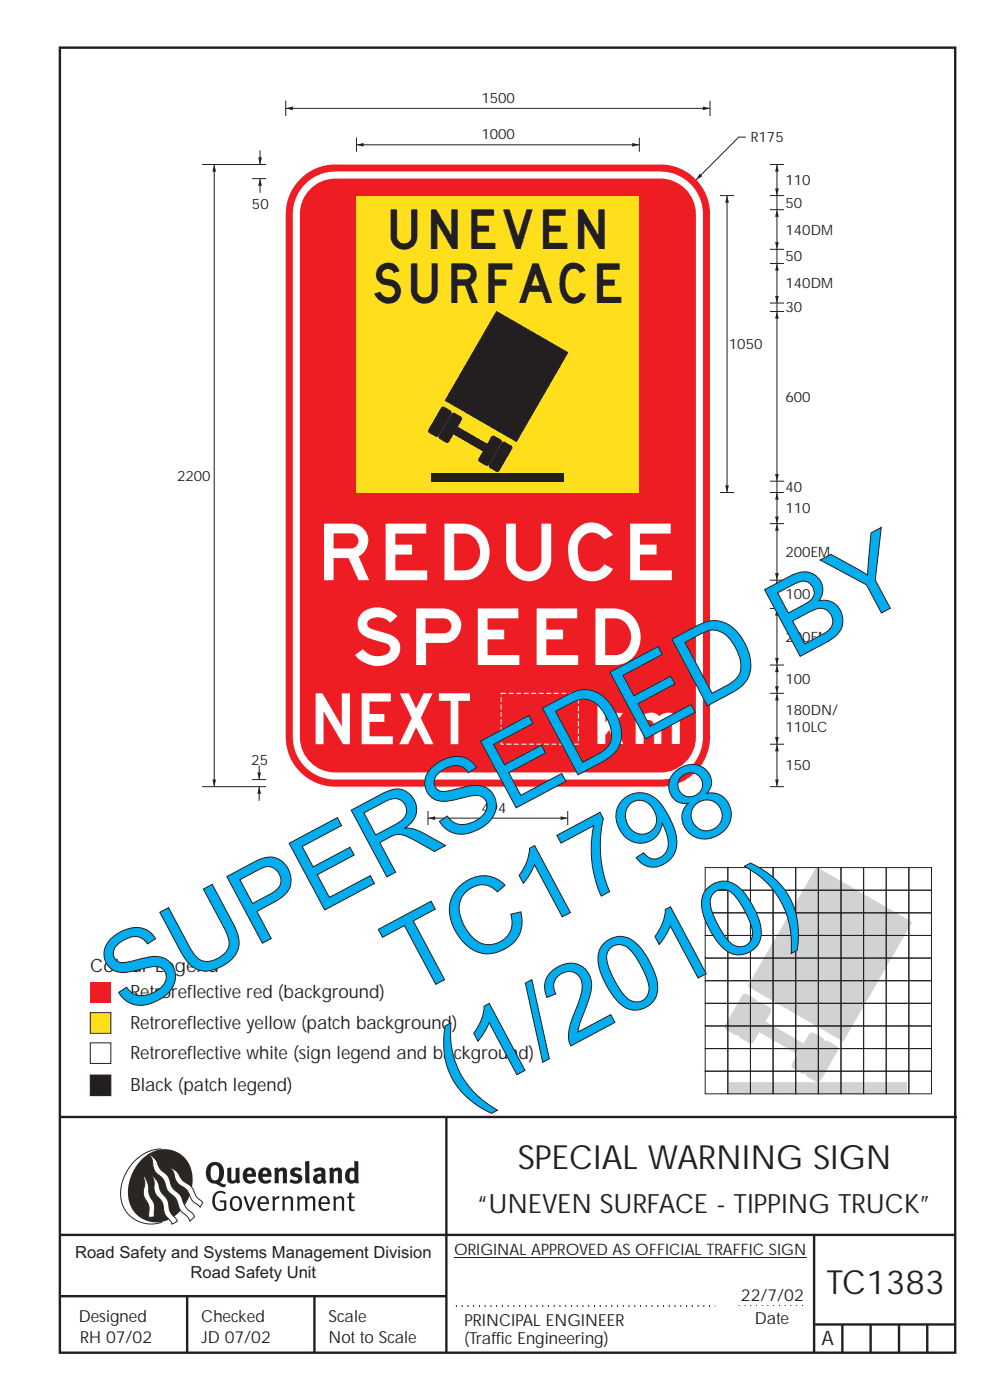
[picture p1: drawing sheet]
<svg xmlns="http://www.w3.org/2000/svg" width="210mm" height="297mm" viewBox="0 0 210 297" stroke-linecap="round" stroke-linejoin="round" font-family="sans-serif">
<g fill="none" stroke="#231f20" stroke-width=".51">
<path d="M12.7 10.1h189.9v276.9h-189.9zM12.7 237h190.3M94.7 236.9v50.1M12.7 262h190M12.7 275h82M39.7 275v12M66.7 275v12M172.7 262v25M172.7 281h30M178.7 281v6M184.7 281v6M190.7 281v6"/>
<path d="M196.7 281v6"/>
</g>
<path d="M96.7 277h55M96.7 277.2h55M156.7 277h14" fill="none" stroke="#231f20" stroke-width=".21" stroke-dasharray=".2 1" stroke-linecap="butt"/>
<path d="M96.3 266.7h74.7" fill="none" stroke="#231f20" stroke-width=".21"/>
<path d="M19.2 221.3h4.3v4.3h-4.3z" fill-rule="evenodd" fill="#fff" stroke="#231f20" stroke-width=".21"/>
<path d="M19.2 214.9h4.3v4.3h-4.3z" fill-rule="evenodd" fill="#ffdf1b" stroke="#231f20" stroke-width=".21"/>
<g fill="#ee1d23">
<path d="M19.2 208.3h4.3v4.4h-4.3z" fill-rule="evenodd"/>
<path d="M64.1 37.6a10.5 10.5 0 0 1 7-2.7h69a10.5 10.5 0 0 1 10.5 10.5v111a10.5 10.5 0 0 1-10.5 10.5h-69a10.5 10.5 0 0 1-10.5-10.5v-111a10.5 10.5 0 0 1 3.5-7.8zM64.8 39a9 9 0 0 1 6.3-2.6h69a9 9 0 0 1 9 9v111a9 9 0 0 1-9 9h-69a9 9 0 0 1-9-9v-111a9 9 0 0 1 2.7-6.4zM66.2 39.7a7.5 7.5 0 0 1 4.9-1.8h69a7.5 7.5 0 0 1 7.5 7.5v111a7.5 7.5 0 0 1-7.5 7.5h-69a7.5 7.5 0 0 1-7.5-7.5v-111a7.5 7.5 0 0 1 2.6-5.7z" fill-rule="evenodd"/>
</g>
<path d="M152.7 41.5h3M154.2 41.5v63M163.3 66.1h3M163.3 141.1h3M163.3 157.9h3" fill="none" stroke="#231f20" stroke-width=".21"/>
<path d="M106.3 147.1h16.4v10.8h-16.4z" fill="none" stroke="#fff" stroke-width=".21" stroke-dasharray="1.1 .5" stroke-linecap="butt"/>
<g fill="#231f20">
<path d="M154.2 41.5l.4 1.5h-.8z"/>
<path d="M153.8 103h.8l-.4 1.5z"/>
</g>
<path d="M164.8 66.1v36M152.7 104.5h3M163.3 102.1h3" fill="none" stroke="#231f20" stroke-width=".21"/>
<g fill="#231f20">
<path d="M164.8 66.1l.4 1.5h-.8z"/>
<path d="M164.4 100.6h.8l-.4 1.5z"/>
</g>
<path d="M164.8 41.5v3M164.8 157.9v9" fill="none" stroke="#231f20" stroke-width=".21"/>
<g fill="#231f20">
<path d="M164.8 157.9l.4 1.5h-.8z"/>
<path d="M164.4 165.4h.8l-.4 1.5z"/>
</g>
<path d="M164.8 147.1v10.8" fill="none" stroke="#231f20" stroke-width=".21"/>
<g fill="#231f20">
<path d="M164.8 147.1l.4 1.5h-.8z"/>
<path d="M164.4 156.4h.8l-.4 1.5z"/>
</g>
<path d="M163.3 147.1h3M164.8 141.1v6" fill="none" stroke="#231f20" stroke-width=".21"/>
<g fill="#231f20">
<path d="M164.8 141.1l.4 1.5h-.8z"/>
<path d="M164.4 145.6h.8l-.4 1.5z"/>
</g>
<path d="M158.2 29.1h-1.5l-9 9.1" fill="none" stroke="#231f20" stroke-width=".21"/>
<path d="M148.4 36.8l.6 .6-1.3 .8z" fill="#231f20"/>
<path d="M60.6 23h90M150.6 21.4v3.2" fill="none" stroke="#231f20" stroke-width=".21"/>
<g fill="#231f20">
<path d="M149.1 22.6l1.5 .4-1.5 .4z"/>
<path d="M60.6 23l1.5-.4v.8z"/>
</g>
<path d="M75.6 41.5h60v63h-60z" fill-rule="evenodd" fill="#ffdf1b"/>
<path d="M91.5 100.3h28.2v1.8h-28.2z" fill-rule="evenodd" fill="#231f20"/>
<path d="M105.3 66.1l15.1 8.7-10.9 18.9-15-8.7z" fill-rule="evenodd" fill="#231f20" stroke="#231f20" stroke-width=".21"/>
<path d="M97.1 90.6l6.2 3.6" fill="none" stroke="#231f20" stroke-width=".21"/>
<g fill="#231f20">
<path d="M106.4 93.9l.5-.2 .2 .1 1.3 .7 .3 .5-2.8 4.9-.4 .2-1.6-.8-.2-.4z" fill-rule="evenodd"/>
<path d="M104.2 92.7l.4-.3 .3 .1 1.3 .7 .3 .5-2.8 4.9-.4 .3-1.6-.9-.3-.4z" fill-rule="evenodd"/>
<path d="M93.5 86.5l.5-.2h.2l1.4 .8 .2 .4-2.7 5-.5 .2-1.6-.8-.2-.5z" fill-rule="evenodd"/>
<path d="M95.8 87.8l.4-.3 .3 .1 1.3 .8 .3 .4-2.8 4.9-.4 .3-1.6-.8-.3-.5z" fill-rule="evenodd"/>
<path d="M97 90.6l6.4 3.7-.9 1.5-6.4-3.7z" fill-rule="evenodd"/>
</g>
<path d="M163.3 34.9h3M164.8 34.9v6.6M163.3 41.5h3" fill="none" stroke="#231f20" stroke-width=".21"/>
<g fill="#231f20">
<path d="M164.8 34.9l.4 1.5h-.8z"/>
<path d="M164.4 40h.8l-.4 1.5z"/>
</g>
<path d="M163.3 44.5h3M164.8 44.5v8.4" fill="none" stroke="#231f20" stroke-width=".21"/>
<g fill="#231f20">
<path d="M164.8 44.5l.4 1.5h-.8z"/>
<path d="M164.4 51.4h.8l-.4 1.5z"/>
</g>
<path d="M163.3 52.9h3M163.3 55.9h3M164.8 52.9v11.4" fill="none" stroke="#231f20" stroke-width=".21"/>
<g fill="#231f20">
<path d="M164.8 55.9l.4 1.5h-.8z"/>
<path d="M164.4 62.8h.8l-.4 1.5z"/>
</g>
<path d="M163.3 64.3h3M164.8 64.3v1.8M163.3 104.5h3M164.8 102.1v2.4M164.8 129.1v12" fill="none" stroke="#231f20" stroke-width=".21"/>
<g fill="#231f20">
<path d="M164.8 129.1l.4 1.5h-.8z"/>
<path d="M164.4 139.6h.8l-.4 1.5z"/>
</g>
<path d="M163.3 123.1h3M163.3 129.1h3M164.8 123.1v6" fill="none" stroke="#231f20" stroke-width=".21"/>
<g fill="#231f20">
<path d="M164.8 123.1l.4 1.5h-.8z"/>
<path d="M164.4 127.6h.8l-.4 1.5z"/>
</g>
<path d="M164.8 111.1v12" fill="none" stroke="#231f20" stroke-width=".21"/>
<g fill="#231f20">
<path d="M164.8 111.1l.4 1.5h-.8z"/>
<path d="M164.4 121.6h.8l-.4 1.5z"/>
</g>
<path d="M163.3 111.1h3M164.8 104.5v6.6" fill="none" stroke="#231f20" stroke-width=".21"/>
<g fill="#231f20">
<path d="M164.8 104.5l.4 1.5h-.8z"/>
<path d="M164.4 109.6h.8l-.4 1.5z"/>
</g>
<path d="M90.8 173.6h29.6M90.8 172.1v3M120.4 172.1v3" fill="none" stroke="#231f20" stroke-width=".21"/>
<g fill="#231f20">
<path d="M118.9 173.2l1.5 .4-1.5 .4z"/>
<path d="M90.8 173.6l1.5-.4v.8z"/>
</g>
<path d="M75.6 30.7h60M75.6 29.2v3M135.6 29.2v3" fill="none" stroke="#231f20" stroke-width=".21"/>
<g fill="#231f20">
<path d="M134.1 30.3l1.5 .4-1.5 .4z"/>
<path d="M75.6 30.7l1.5-.4v.8z"/>
</g>
<path d="M55.2 37.9v3M60.6 21.4v3.2" fill="none" stroke="#231f20" stroke-width=".21"/>
<path d="M55.2 37.9l.4 1.5h-.8z" fill="#231f20"/>
<path d="M55 166.9v3" fill="none" stroke="#231f20" stroke-width=".21"/>
<path d="M55 166.9l.4 1.5h-.8z" fill="#231f20"/>
<path d="M55.2 31.9v3" fill="none" stroke="#231f20" stroke-width=".21"/>
<path d="M54.8 33.4h.8l-.4 1.5z" fill="#231f20"/>
<path d="M55 162.4v3" fill="none" stroke="#231f20" stroke-width=".21"/>
<path d="M54.6 163.9h.8l-.4 1.5z" fill="#231f20"/>
<path d="M45.4 34.9v132" fill="none" stroke="#231f20" stroke-width=".21"/>
<g fill="#231f20">
<path d="M45.1 165.4h.7l-.4 1.5z"/>
<path d="M45.4 34.9l.4 1.5h-.7z"/>
</g>
<g fill="none" stroke="#231f20" stroke-width=".21">
<path d="M42.9 34.9h13.6M53.5 37.9h3M42.9 166.9h13.6M53.5 165.4h3M163.3 166.9h3M149.6 184.1h4.8v4.8h-4.8zM149.6 188.9h4.8v4.8h-4.8zM149.6 193.7h4.8v4.8h-4.8zM149.6 198.5h4.8v4.8h-4.8zM154.4 184.1h4.8v4.8h-4.8zM154.4 188.9h4.8v4.8h-4.8zM154.4 193.7h4.8v4.8h-4.8z"/>
<path d="M154.4 198.5h4.8v4.8h-4.8zM159.2 184.1h4.8v4.8h-4.8zM159.2 188.9h4.8v4.8h-4.8zM159.2 193.7h4.8v4.8h-4.8zM159.2 198.5h4.8v4.8h-4.8zM164 184.1h4.8v4.8h-4.8zM164 188.9h4.8v4.8h-4.8zM164 193.7h4.8v4.8h-4.8zM164 198.5h4.8v4.8h-4.8zM168.8 184.1h4.8v4.8h-4.8zM168.8 188.9h4.8v4.8h-4.8zM168.8 193.7h4.8v4.8h-4.8z"/>
<path d="M168.8 198.5h4.8v4.8h-4.8zM173.6 184.1h4.8v4.8h-4.8zM173.6 188.9h4.8v4.8h-4.8zM173.6 193.7h4.8v4.8h-4.8zM173.6 198.5h4.8v4.8h-4.8zM178.4 184.1h4.8v4.8h-4.8zM178.4 188.9h4.8v4.8h-4.8zM178.4 193.7h4.8v4.8h-4.8zM178.4 198.5h4.8v4.8h-4.8zM183.2 184.1h4.8v4.8h-4.8zM183.2 188.9h4.8v4.8h-4.8zM183.2 193.7h4.8v4.8h-4.8z"/>
<path d="M183.2 198.5h4.8v4.8h-4.8zM188 184.1h4.8v4.8h-4.8zM188 188.9h4.8v4.8h-4.8zM188 193.7h4.8v4.8h-4.8zM188 198.5h4.8v4.8h-4.8zM192.8 184.1h4.8v4.8h-4.8zM192.8 188.9h4.8v4.8h-4.8zM192.8 193.7h4.8v4.8h-4.8zM192.8 198.5h4.8v4.8h-4.8zM149.6 203.3h4.8v4.8h-4.8zM149.6 208.1h4.8v4.8h-4.8zM149.6 212.9h4.8v4.8h-4.8z"/>
<path d="M149.6 217.7h4.8v4.8h-4.8zM154.4 203.3h4.8v4.8h-4.8zM154.4 208.1h4.8v4.8h-4.8zM154.4 212.9h4.8v4.8h-4.8zM154.4 217.7h4.8v4.8h-4.8zM159.2 203.3h4.8v4.8h-4.8zM159.2 208.1h4.8v4.8h-4.8zM159.2 212.9h4.8v4.8h-4.8zM159.2 217.7h4.8v4.8h-4.8zM164 203.3h4.8v4.8h-4.8zM164 208.1h4.8v4.8h-4.8zM164 212.9h4.8v4.8h-4.8z"/>
<path d="M164 217.7h4.8v4.8h-4.8zM168.8 203.3h4.8v4.8h-4.8zM168.8 208.1h4.8v4.8h-4.8zM168.8 212.9h4.8v4.8h-4.8zM168.8 217.7h4.8v4.8h-4.8zM173.6 203.3h4.8v4.8h-4.8zM173.6 208.1h4.8v4.8h-4.8zM173.6 212.9h4.8v4.8h-4.8zM173.6 217.7h4.8v4.8h-4.8zM178.4 203.3h4.8v4.8h-4.8zM178.4 208.1h4.8v4.8h-4.8zM178.4 212.9h4.8v4.8h-4.8z"/>
<path d="M178.4 217.7h4.8v4.8h-4.8zM183.2 203.3h4.8v4.8h-4.8zM183.2 208.1h4.8v4.8h-4.8zM183.2 212.9h4.8v4.8h-4.8zM183.2 217.7h4.8v4.8h-4.8zM188 203.3h4.8v4.8h-4.8zM188 208.1h4.8v4.8h-4.8zM188 212.9h4.8v4.8h-4.8zM188 217.7h4.8v4.8h-4.8zM192.8 203.3h4.8v4.8h-4.8zM192.8 208.1h4.8v4.8h-4.8zM192.8 212.9h4.8v4.8h-4.8z"/>
<path d="M192.8 217.7h4.8v4.8h-4.8zM149.6 222.5h4.8v4.8h-4.8zM149.6 227.3h4.8v4.8h-4.8zM154.4 222.5h4.8v4.8h-4.8zM154.4 227.3h4.8v4.8h-4.8zM159.2 222.5h4.8v4.8h-4.8zM159.2 227.3h4.8v4.8h-4.8zM164 222.5h4.8v4.8h-4.8zM164 227.3h4.8v4.8h-4.8zM168.8 222.5h4.8v4.8h-4.8zM168.8 227.3h4.8v4.8h-4.8zM173.6 222.5h4.8v4.8h-4.8z"/>
<path d="M173.6 227.3h4.8v4.8h-4.8zM178.4 222.5h4.8v4.8h-4.8zM178.4 227.3h4.8v4.8h-4.8zM183.2 222.5h4.8v4.8h-4.8zM183.2 227.3h4.8v4.8h-4.8zM188 222.5h4.8v4.8h-4.8zM188 227.3h4.8v4.8h-4.8zM192.8 222.5h4.8v4.8h-4.8zM192.8 227.3h4.8v4.8h-4.8z"/>
</g>
<g fill="#d1d2d4" stroke="#d1d2d4" stroke-width=".21">
<path d="M154.7 229.7h37.6v2.4h-37.6z" fill-rule="evenodd"/>
<path d="M173.2 184.1l20.2 11.6-14.6 25.1-20.1-11.6z" fill-rule="evenodd"/>
<path d="M174.8 221h.8l1.8 1a.68 .68 0 0 1 .2 .9l-3.6 6.2a.68 .68 0 0 1-.9 .3l-1.8-1.1a.68 .68 0 0 1-.2-.9z" fill-rule="evenodd"/>
<path d="M171.9 219.3l.7-.1 1.8 1.1a.68 .68 0 0 1 .3 .9l-3.6 6.2a.68 .68 0 0 1-1 .3l-1.7-1.1a.68 .68 0 0 1-.3-.9z" fill-rule="evenodd"/>
<path d="M157.7 211.1l.7-.1 1.8 1.1a.68 .68 0 0 1 .3 .9l-3.6 6.2a.68 .68 0 0 1-1 .3l-1.7-1.1a.68 .68 0 0 1-.3-.9z" fill-rule="evenodd"/>
<path d="M160.6 212.8h.8l1.8 1a.68 .68 0 0 1 .2 .9l-3.6 6.2a.68 .68 0 0 1-.9 .3l-1.8-1.1a.68 .68 0 0 1-.2-.9z" fill-rule="evenodd"/>
<path d="M162.2 216.7l8.4 4.9-1.2 2.1-8.4-4.9z" fill-rule="evenodd"/>
</g>
<path d="M162.2 216.8l8.3 4.8" fill="none" stroke="#d1d2d4" stroke-width=".21"/>
<path d="M19.2 228.1h4.3v4.4h-4.3z" fill-rule="evenodd" fill="#231f20" stroke="#231f20" stroke-width=".21"/>
<path d="M34.2 243.8a9.5 9.5 0 0 0-8.6 10.4 6.5 6.5 0 0 0 8.8 5.1" fill="none" stroke="#2a2723" stroke-width=".21"/>
<path d="M30.1 246a6.1 6.1 0 0 1 7.3-1.6 6.1 6.1 0 0 1 3.4 6.6 8.8 8.8 0 0 1-7.1 8.3 6.1 6.1 0 0 1-6.5-7.4 10.5 10.5 0 0 1 2.9-5.9z" fill-rule="evenodd" fill="#2a2723"/>
<g fill="#fff" stroke="#2a2723" stroke-width=".21">
<path d="M30.4 249.4l.3 .3 .6 1.2 .4 2.5 1 2.1 .1 2.7-1.2 .1v-2.5l-1-1.8-.2-.6 .3-2.4z" fill-rule="evenodd"/>
<path d="M36 247.7l.5 .2 .9 .6 1.3 1.9 2 1.5 1 2 1.3 1.2-.5 1-1.7-1.4-1.2-2.3-1.9-1.4-.6-.9-.4-1.5z" fill-rule="evenodd"/>
<path d="M31.7 245l.3 .1 .9 .8 1.1 2.1 1.6 1.5 1 2.5 1.6 1.5 1.2 2.6 1.6 1.6 .3 .5-1 .9-.5-.9-1.6-1.5-1-2.5-1.7-1.6-.9-2.4-1.7-1.7-.4-.9-.3-1.6z" fill-rule="evenodd"/>
<path d="M32.2 249.4l.5 .4 .7 .9 .7 2.1 1.5 1.9 .5 2.4 1.5 1.8v.2l-1.1 .6-1.5-2.1-.6-2.6-1.5-1.9-.2-.9v-1.6z" fill-rule="evenodd"/>
</g>
<g fill="#231f20">
<path d="M45.6 253.1l.5-.3 .7-.1 .6 .1 .5 .3-.2 .3-.9-.3-.8 .2-.3 .6-.1 1.1 .1 .7 .3 .5 .5 .3h.6l.4-.1v-1.3h-.8l-.1-.4h1.4v1.9l-.7 .3h-.7l-.7-.2-.5-.5-.3-.7-.1-1 .2-.8z" fill-rule="evenodd"/>
<path d="M49.5 254.3l.7-.1 .5 .5 .1 1.2-.2 .4-.3 .2h-.5l-.4-.4-.1-1zM49.2 254.1l-.5 1.1 .3 1.2 .7 .5 1-.1 .4-.4 .2-.5v-.8l-.2-.7-.3-.4-.5-.2h-.6z" fill-rule="evenodd"/>
<path d="M51.6 253.9l.5-.1 .9 2.6 .8-2.6h.5l-1.1 3.1h-.5z" fill-rule="evenodd"/>
<path d="M55.4 254.3l.4-.2 .4 .2 .3 .2v.6h-1.3zM55.1 254.1l-.5 1v.7l.3 .6 .4 .4 .5 .1 1.1-.2 .1-.1-.2-.3-.6 .2-.7-.1-.2-.3-.1-.5v-.2h1.8l-.2-1.2-.8-.4h-.5z" fill-rule="evenodd"/>
<path d="M57.7 253.9l.5-.1 .1 .5 .5-.4 .5-.1-.2 .5-.4 .1-.3 .3-.1 2.2h-.5z" fill-rule="evenodd"/>
<path d="M59.8 253.9l.5-.1a.24 .24 0 0 0 .1 .4 .24 .24 0 0 0 .3-.2l.8-.2 .6 .4 .1 2.7h-.5v-2.4l-.2-.2-.3-.1-.8 .4v2.3h-.5z" fill-rule="evenodd"/>
<path d="M63 253.9l.5-.1a.24 .24 0 0 0 .1 .4 .24 .24 0 0 0 .3-.3l.6-.1 .5 .2a.23 .23 0 0 0 .2 .2 .23 .23 0 0 0 .2-.2l.8-.2 .6 .4 .1 2.7h-.5v-2.4l-.1-.2-.3-.1-.8 .5v2.2h-.5v-2.4l-.1-.2-.3-.1-.7 .4v2.3h-.5z" fill-rule="evenodd"/>
<path d="M68.4 254.3l.4-.2 .4 .2 .3 .8h-1.4zM68 254.1l-.4 1v.7l.2 .6 .4 .4 .5 .1 1-.2 .2-.1-.2-.3-.6 .2-.7-.1-.2-.4-.1-.6h1.9l-.2-1.1-.4-.4-.5-.1h-.5z" fill-rule="evenodd"/>
<path d="M70.7 253.9l.4-.1a.24 .24 0 0 0 .2 .4 .24 .24 0 0 0 .3-.2l.8-.2 .5 .4 .1 2.7h-.5v-2.3l-.1-.3-.3-.1-.9 .4v2.3h-.4z" fill-rule="evenodd"/>
<path d="M74.1 253.1l.5-.1-.1 .8h.8l-.2 .4h-.6v2.2l.2 .2 .5-.1 .1 .4h-.3h-.6l-.3-.4-.1-2.3h-.3v-.4h.3z" fill-rule="evenodd"/>
<path d="M45 247.4l.4-.2h.4l.6 .6v1.8l-.2 .5-.3 .3-.7-.1-.4-.5-.1-1.5zM44.3 247l-.4 .6-.2 .9v1l.4 .8 .6 .6 1.1 .3 1.5 .7 .5-.1 .2-.6h-.6l-.8-.4 .7-.9 .2-1.5a1.91 1.91 0 0 0-1.1-1.7 1.91 1.91 0 0 0-2.1 .3z" fill-rule="evenodd"/>
<path d="M48.2 247.8l.9-.1v2.4l.1 .3 .3 .1 .5-.3v-2.3l.8-.2v2.6l.2 .5-.7 .3a.39 .39 0 0 0-.7 0h-.8l-.5-.5z" fill-rule="evenodd"/>
<path d="M52.6 248.5l.3-.2 .3 .1 .2 .6h-1zM51.9 248.1l-.3 .5-.1 .7 .1 .8 .3 .6 .5 .3 .6 .1 .7-.1 .6-.3-.4-.5-.4 .2-.5 .1-.4-.2-.2-.4v-.2h1.9l-.1-1-.3-.7-1-.3-.5 .1z" fill-rule="evenodd"/>
<path d="M55.9 248.5l.3-.2 .3 .1 .2 .6h-1zM55.2 248.1l-.3 .5-.1 .8 .1 .7 .3 .6 .5 .3 .6 .1 .7-.1 .6-.3-.4-.5-.5 .3-.6-.1-.4-.5v-.2h1.9l-.1-1-.3-.6-.5-.3-.5-.1-.5 .1z" fill-rule="evenodd"/>
<path d="M58.1 247.9l.8-.2 .1 .4 1-.4 .7 .3 .2 .5v2.5h-.9v-2.2l-.2-.4-.7 .3v2.3h-.8z" fill-rule="evenodd"/>
<path d="M61.8 248l.9-.3 1.3 .3-.3 .6-.8-.3-.4 .3 .1 .3 1 .3 .4 .4 .1 .8-.5 .5-1 .2-1.2-.3 .3-.7 1.1 .4h.2l.2-.3-.1-.3-1-.3-.4-.3-.1-.7z" fill-rule="evenodd"/>
<path d="M67.4 249.8l.8-.2v.7l-.4 .2h-.3l-.2-.3zM66.5 248.1l.3 .7 .8-.4 .5 .2a.35 .35 0 0 1 0 .4 .35 .35 0 0 1-.5 0l-1 .4-.2 1 .2 .4 .3 .3h1.1a.49 .49 0 0 1 .9 .1l.4-.5-.3-.4v-1.8l-.1-.5-.5-.2-.6-.1z" fill-rule="evenodd"/>
<path d="M69.8 247.9l.8-.2 .1 .4 1-.4 .7 .3 .1 .5v2.5h-.8v-2.3l-.3-.3-.6 .3v2.3h-.9z" fill-rule="evenodd"/>
<path d="M74.4 248.5l.4-.1 .4 .2v1.6l-.4 .2-.4-.1-.2-.3v-1zM75.2 246.3v1.3a.19 .19 0 0 1-.1 .3 .19 .19 0 0 1-.3-.2l-.8 .2-.5 .5-.3 .9 .1 1 .4 .5 .5 .3h.6l.5-.2 .1 .1h.7l-.1-4.6z" fill-rule="evenodd"/>
<path d="M64.7 246.5l.9-.2 .2 4.7h-.9l-.1-.3z" fill-rule="evenodd"/>
</g>
<g font-size="22.4" fill="#00aeef">
<text x="26.7" y="215.6" transform="rotate(-28 26.7 215.6)">SUPERSEDED BY</text>
<text x="87.3" y="211.6" transform="rotate(-28 87.3 211.6)">TC1798</text>
<text x="97.4" y="234.5" transform="rotate(-28 97.4 234.5)">(1/2010)</text>
</g>
<g font-size="12" fill="#fff">
<text x="68.7" y="123.1">REDUCE</text>
<text x="75.3" y="141.1">SPEED</text>
</g>
<text font-size="10.8" fill="#fff" x="67" y="157.9">NEXT</text>
<g font-size="8.4" fill="#231f20">
<text x="82.9" y="52.9">UNEVEN</text>
<text x="79.4" y="64.2">SURFACE</text>
</g>
<g font-size="7.1" fill="#231f20">
<text x="109.9" y="248">SPECIAL WARNING SIGN</text>
<text x="175.3" y="274.5">TC1383</text>
</g>
<text font-size="6.6" fill="#fff" x="126.7" y="157.9">km</text>
<text font-size="5.6" fill="#231f20" x="101.2" y="257.3">“UNEVEN SURFACE - TIPPING TRUCK”</text>
<text font-size="4.2" fill="#231f20" x="174.3" y="285.4">A</text>
<g font-size="3.9" fill="#231f20">
<text x="19.2" y="206.2">Colour Legend</text>
<text x="27.7" y="211.8">Retroreflective red (background)</text>
<text x="27.7" y="218.3">Retroreflective yellow (patch background)</text>
<text x="27.7" y="224.7">Retroreflective white (sign legend and background)</text>
<text x="27.7" y="231.5">Black (patch legend)</text>
</g>
<g font-size="3.5" fill="#231f20">
<text x="15.9" y="266.8">Road Safety and Systems Management Division</text>
<text x="40.4" y="271.1">Road Safety Unit</text>
<text x="16.7" y="280.4">Designed</text>
<text x="42.7" y="280.4">Checked</text>
<text x="69.7" y="280.4">Scale</text>
<text x="98.5" y="281.4">PRINCIPAL ENGINEER</text>
<text x="157.2" y="276.1">22/7/02</text>
<text x="160.1" y="281">Date</text>
<text x="17" y="284.8">RH 07/02</text>
<text x="42.7" y="284.8">JD 07/02</text>
<text x="69.7" y="285">Not to Scale</text>
<text x="98.5" y="285.1">(Traffic Engineering)</text>
</g>
<text font-size="3.4" fill="#231f20" x="96.3" y="266.3">ORIGINAL APPROVED AS OFFICIAL TRAFFIC SIGN</text>
<g font-size="3" fill="#231f20">
<text x="102.1" y="21.8">1500</text>
<text x="102.1" y="29.5">1000</text>
<text x="159.3" y="30.1">R175</text>
<text x="166.6" y="39.3">110</text>
<text x="53.5" y="44.4">50</text>
<text x="166.6" y="44.1">50</text>
<text x="166.6" y="49.8">140DM</text>
<text x="166.6" y="55.5">50</text>
<text x="166.6" y="61.2">140DM</text>
<text x="166.6" y="66.3">30</text>
<text x="154.6" y="74.1">1050</text>
<text x="166.6" y="85.2">600</text>
<text x="37.6" y="102">2200</text>
<text x="166.6" y="104.4">40</text>
<text x="166.6" y="108.9">110</text>
<text x="166.6" y="118.2">200EM</text>
<text x="166.6" y="127.2">100</text>
<text x="166.6" y="136.2">200EM</text>
<text x="166.6" y="145.2">100</text>
<text x="166.6" y="151.8">180DN/</text>
<text x="166.6" y="155.4">110LC</text>
<text x="53.3" y="162.2">25</text>
<text x="166.6" y="163.5">150</text>
<text x="102.1" y="172.4">494</text>
</g>
</svg>
